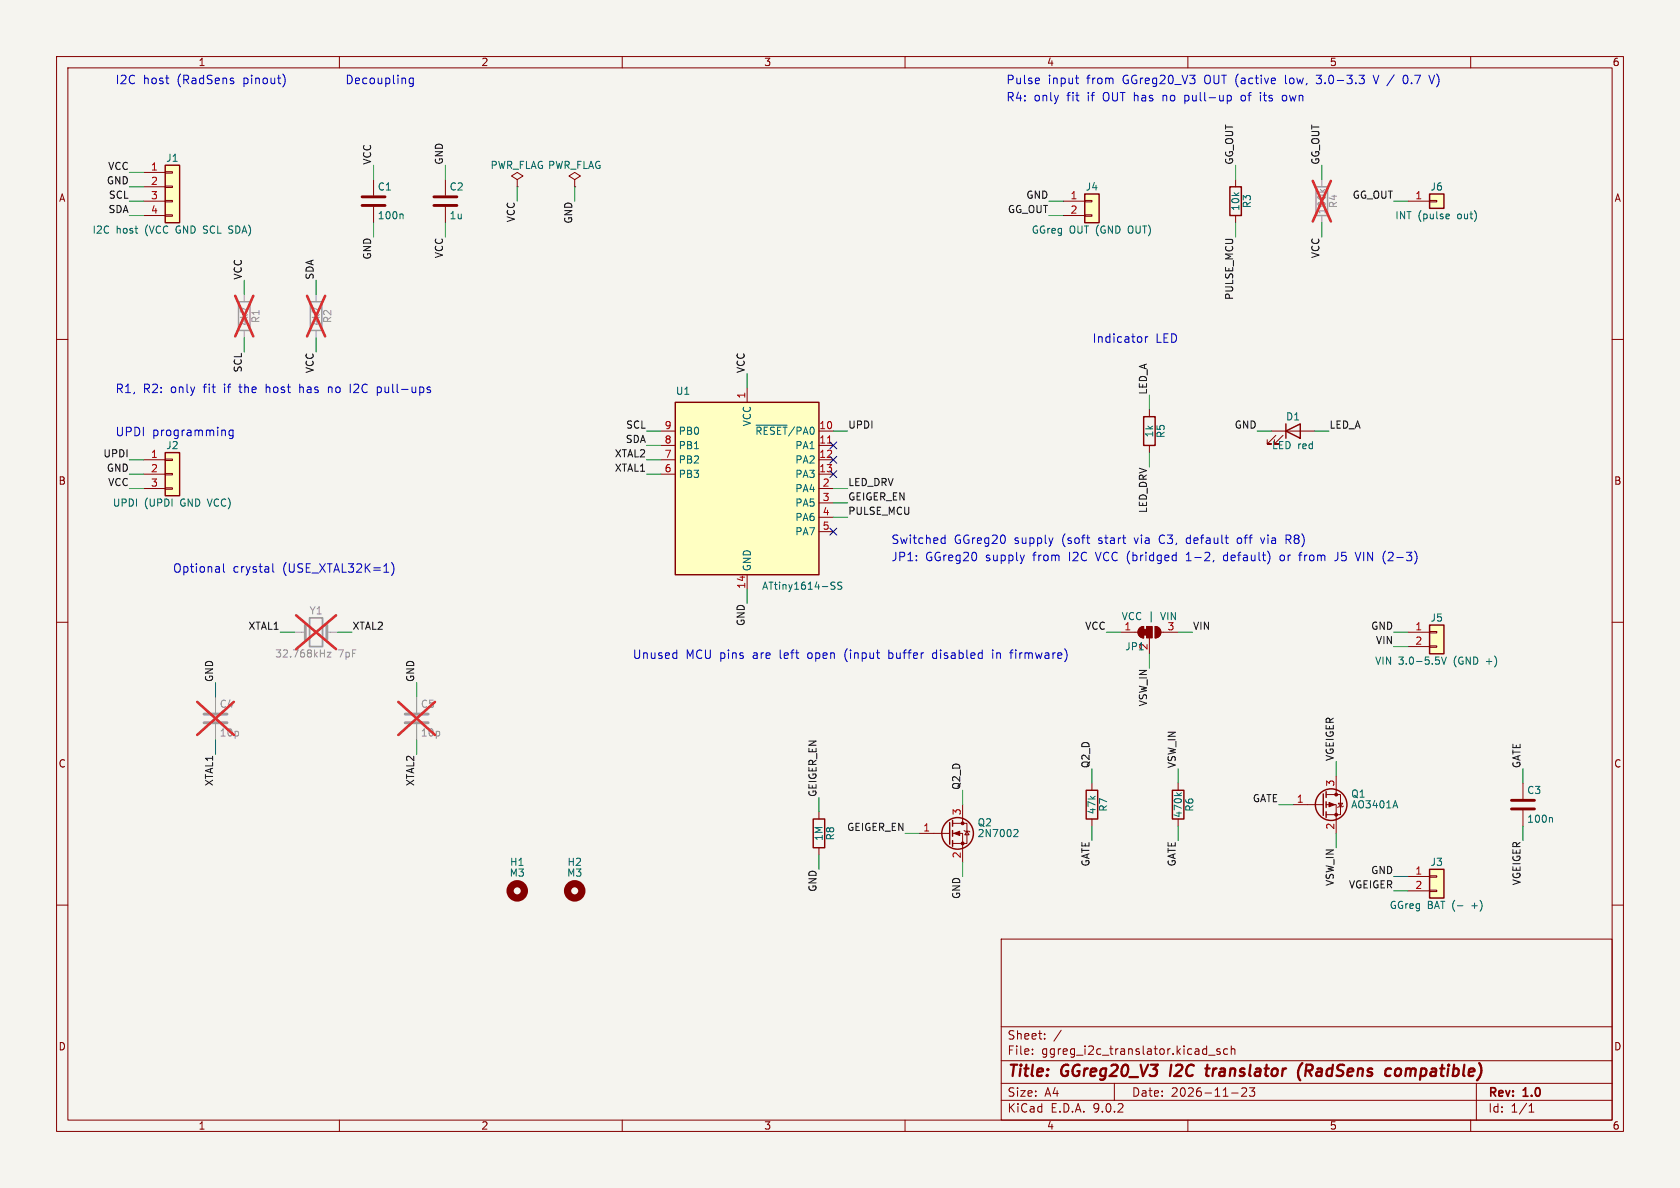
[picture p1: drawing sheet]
<svg xmlns="http://www.w3.org/2000/svg" width="297mm" height="210mm" viewBox="0 0 297 210" stroke-linecap="round" stroke-linejoin="round" font-family="sans-serif">
<path d="M0 0h297v210h-297z" fill="#f5f4ef" stroke="#f5f4ef" stroke-width=".18"/>
<g fill="none" stroke="#840000" stroke-width=".18">
<path d="M10 10h277v190h-277zM12 12h273v186h-273zM60 10v2M110 10v2M160 10v2M210 10v2M260 10v2M66 31.8v2.7M66 36.6v2.8M78.7 31.8v2.7M78.7 36.6v2.8M101.6 31.8l1-.7-1-.6-1 .6 1 .7v1.2"/>
<path d="M101.6 33h.1M10 60h2M224.8 76.2h7.6M225.6 77l-1.6 1.5h.8h-.8v-.8M226.8 77l-1.5 1.5h.8h-.8v-.8M285 60h2M10 110h2M285 110h2M10 160h2M177 166h108v32h-108zM285 160h2M60 198v2"/>
<path d="M110 198v2M160 198v2M177 194.5h108M177 191.5h108M177 187.5h108M177 181.5h108M182.5 186.3v.1M182.5 185.5v.1M184.7 183.6v.1M184.7 182.8v.1M187.6 182.1l-1.3 2M197 191.5v3"/>
<path d="M210 198v2M213.7 186.5h1.1M215.7 185.5l-.4-.1-.2 .2 .1 .2 .5 .2v.3h-.6M217 185.5l-.4-.1-.3 .3v.4l.2 .2h.5M217.7 185.5l.2-.1 .3 .1 .1 .9M217.7 184.9v1.5M217.7 193.2h1.2M219.5 192.4l.6-.1 .2 .1 .1 .3-.9 1.1h.9M220.9 192.3h.9l-.5 .6 .4 .1v.7l-.2 .1h-.4l-.2-.1M260 198v2M261 191.5v6.5M270.3 196.6h.9"/>
<path d="M270.3 195.5l.4-.4v1.5"/>
</g>
<path d="M207.1 188.2l-.3 2M213.1 188.9h.7M213.5 188.2l-.3 1.7 .1 .2 .4 .1M230.3 187.9a2.35 2.35 0 0 0-.4 3.1M230.8 189.3h.8M231.7 188.2h-.7l-.3 2M245.8 188.9l.1 .1M245.8 190.1l-.2 .1M247.6 189a.59 .59 0 0 0-.9 .3v.7a.53 .53 0 0 0 .8 0" fill="none" stroke="#840000" stroke-width=".4"/>
<path d="M52.1 111.8h1.9M57.8 111.8h1.9" fill="none" stroke="#9c9b98" stroke-width=".18"/>
<path d="M54 110.5v2.5M57.8 110.5v2.5" fill="none" stroke="#9c9b98" stroke-width=".51"/>
<path d="M54.7 109.2h2.3v5.1h-2.3z" fill="none" stroke="#9c9b98" stroke-width=".3"/>
<path d="M57.8 115.3h.7l-.7 .8h.7" fill="none" stroke="#939391" stroke-width=".18"/>
<path d="M52.3 108.8l7.1 5.9M59.4 108.8l-7.1 5.9" fill="none" stroke="#e12e31" stroke-width=".46"/>
<g fill="none" stroke="#840000" stroke-width="1.3">
<circle cx="91.4" cy="157.5" r="1.27"/>
<circle cx="101.6" cy="157.5" r="1.27"/>
</g>
<path d="M227.3 76.2l2.6-1.3v2.6zM227.3 74.9v2.6" fill="none" stroke="#840000" stroke-width=".25"/>
<path d="M64 34.8h4.1M64 36.3h4.1M76.7 34.8h4.1M76.7 36.3h4.1" fill="none" stroke="#840000" stroke-width=".51"/>
<path d="M71.1 37.8l.2 .2v.7" fill="none" stroke="#006464" stroke-width=".18"/>
<path d="M119.4 71.1h25.4v30.5h-25.4z" fill="#ffffc2"/>
<path d="M119.4 71.1h25.4v30.5h-25.4z" fill="none" stroke="#840000" stroke-width=".25"/>
<g fill="none" stroke="#840000" stroke-width=".18">
<path d="M91.4 31.8l1.1-.7-1.1-.6-1 .6 1 .7v1.2M91.4 33h.1M116.8 76.2h2.6M116.8 78.7h2.6M132.1 68.6v2.5M144.8 76.2h2.5M144.8 78.7h2.5M116.8 81.3h2.6M116.8 83.8h2.6M144.8 81.3h2.5M144.8 83.8h2.5M144.8 86.4h2.5"/>
<path d="M144.8 88.9h2.5M144.8 91.4h2.5M144.8 94h2.5M132.1 101.6v2.5"/>
</g>
<path d="M133.7 75.2h5.4M147 103.4l.5 .2 .1 .3-.2 .3-.5-.1M147 103h.6M148.8 103l-.5-.1-.1 .1v.4l.5 .2 .1 .3-.2 .3-.5-.1" fill="none" stroke="#006464" stroke-width=".18"/>
<path d="M146.3 78.3h.7" fill="none" stroke="#a90000" stroke-width=".18"/>
<path d="M36.1 126.2h4M36.1 127.8h4M71.6 126.2h4.1M71.6 127.8h4.1" fill="none" stroke="#9c9b98" stroke-width=".51"/>
<path d="M233.7 31.8v1.2M233.7 38.1v1.3M38.1 123.2v2.8M38.1 128v2.8M73.7 123.2v2.8M73.7 128v2.8" fill="none" stroke="#9c9b98" stroke-width=".18"/>
<path d="M232.1 32l3.2 7.1M235.3 32l-3.2 7.1M34.9 124.1l6.4 5.8M41.3 124.1l-6.4 5.8M70.4 124.1l6.5 5.8M76.9 124.1l-6.5 5.8" fill="none" stroke="#e12e31" stroke-width=".46"/>
<path d="M232.7 33h2v5.1h-2z" fill="none" stroke="#9c9b98" stroke-width=".25"/>
<path d="M233.4 33.5l.5 .5M234.3 33.5l-.5 .3" fill="none" stroke="#939391" stroke-width=".18"/>
<path d="M29.2 80h2.5v7.6h-2.5z" fill="#ffffc2"/>
<path d="M29.2 80h2.5v7.6h-2.5z" fill="none" stroke="#840000" stroke-width=".25"/>
<path d="M25.4 81.3h3.8M25.4 83.8h3.8M25.4 86.4h3.8M29.2 81.2h1.3v.2h-1.3zM29.2 83.7h1.3v.2h-1.3zM29.2 86.2h1.3v.3h-1.3z" fill="none" stroke="#840000" stroke-width=".18"/>
<path d="M29.2 29.2h2.5v10.2h-2.5z" fill="#ffffc2"/>
<path d="M29.2 29.2h2.5v10.2h-2.5z" fill="none" stroke="#840000" stroke-width=".25"/>
<path d="M25.4 30.5h3.8M25.4 33h3.8M25.4 35.6h3.8M25.4 38.1h3.8M29.2 30.4h1.3v.2h-1.3zM29.2 32.9h1.3v.2h-1.3zM29.2 35.4h1.3v.3h-1.3zM29.2 38h1.3v.2h-1.3z" fill="none" stroke="#840000" stroke-width=".18"/>
<path d="M42.2 53.3h2v5.1h-2zM54.9 53.3h2v5.1h-2z" fill="none" stroke="#9c9b98" stroke-width=".25"/>
<path d="M43.2 52.1v1.2M43.2 58.4v1.3M55.9 52.1v1.2M55.9 58.4v1.3" fill="none" stroke="#9c9b98" stroke-width=".18"/>
<path d="M41.6 52.3l3.2 7.2M44.8 52.3l-3.2 7.2M54.3 52.3l3.2 7.2M57.5 52.3l-3.2 7.2" fill="none" stroke="#e12e31" stroke-width=".46"/>
<path d="M252.7 34.3h2.6v2.5h-2.6z" fill="#ffffc2"/>
<path d="M252.7 34.3h2.6v2.5h-2.6zM202.2 73.7h2v5h-2z" fill="none" stroke="#840000" stroke-width=".25"/>
<path d="M248.9 35.6h3.8M252.7 35.4h1.3v.3h-1.3zM203.2 72.4v1.3M203.2 78.7v1.3" fill="none" stroke="#840000" stroke-width=".18"/>
<path d="M255.8 37.8l.4 .1v.2l-.6 .2M256.2 38.6l-.4 .1" fill="none" stroke="#006464" stroke-width=".18"/>
<path d="M191.8 34.3h2.5v5.1h-2.5z" fill="#ffffc2"/>
<path d="M191.8 34.3h2.5v5.1h-2.5zM217.4 33h2.1v5.1h-2.1z" fill="none" stroke="#840000" stroke-width=".25"/>
<path d="M188 35.6h3.8M188 38.1h3.8M191.8 35.4h1.2v.3h-1.2zM191.8 38h1.2v.2h-1.2zM218.4 31.8v1.2M218.4 38.1v1.3" fill="none" stroke="#840000" stroke-width=".18"/>
<path d="M252.7 110.5h2.6v5.1h-2.6z" fill="#ffffc2"/>
<g fill="none" stroke="#840000" stroke-width=".25">
<path d="M252.7 110.5h2.6v5.1h-2.6zM207.3 139.7h2v5.1h-2zM167.9 145.4v3.8M168.4 145v1.1M168.4 146.8v1M168.4 148.6v1"/>
<circle cx="169.3" cy="147.3" r="2.79"/>
</g>
<g fill="none" stroke="#840000" stroke-width=".18">
<path d="M248.9 111.8h3.8M248.9 114.3h3.8M252.7 111.6h1.3v.3h-1.3zM252.7 114.2h1.3v.2h-1.3zM208.3 138.4v1.3M269.2 138.4v2.8M162.6 147.3h5.3M168.4 145.5h2.5v3.6h-2.5M168.4 147.3h1.8v5.1M170.2 142.2v3.3M170.4 146.8l.2 .1h.7l.1 .2M170.9 146.9l.4 .7h-.7z"/>
<path d="M208.3 144.8v1.3M269.2 143.3v2.8"/>
</g>
<path d="M254.4 116.8v.5M254.8 116.1l.5 1.3 .4-1.3M179.4 146.6l.4 .1 .2 .3-.8 .9h.8M208 140.2l.5 .4M208.9 140.2l-.5 .3M274.3 144.5l.2 .2v.7" fill="none" stroke="#006464" stroke-width=".18"/>
<g fill="#840000" stroke="#840000" stroke-width=".18">
<path d="M168.7 147.3l1-.4v.8z"/>
<circle cx="170.2" cy="145.5" r=".25"/>
<circle cx="170.2" cy="149.1" r=".25"/>
</g>
<path d="M267.2 141.5h4.1M267.2 143h4.1" fill="none" stroke="#840000" stroke-width=".51"/>
<path d="M252.7 153.7h2.6v5.1h-2.6z" fill="#ffffc2"/>
<g fill="none" stroke="#840000" stroke-width=".25">
<path d="M192 139.7h2.1v5.1h-2.1zM234.4 140v1M143.8 144.8h2v5.1h-2zM233.9 140.3v3.8M234.4 141.7v1M234.4 143.5v1M252.7 153.7h2.6v5.1h-2.6z"/>
<circle cx="235.3" cy="142.2" r="2.79"/>
</g>
<g fill="none" stroke="#840000" stroke-width=".18">
<path d="M198.1 111.8h3.1M201.5 111l.7-.3v2.1a1.02 1.02 0 0 1-.9-.7 1.02 1.02 0 0 1 .2-1.1zM203.2 112.8v2.8M204.2 110.7a1.02 1.02 0 0 1 1 1.1 1.02 1.02 0 0 1-1 1zM205.2 111.8h3.1M193 138.4v1.3M236.2 137.2v3.3M144.8 143.5v1.3M144.8 149.9v1.2M193 144.8v1.3M228.6 142.2h5.3M234.4 140.5h2.6v3.5h-2.6"/>
<path d="M234.4 142.2h1.8v5.1M236.6 142h.8l-.4 .6zM237.5 142.5l-.1 .1h-.8l-.1 .1M248.9 154.9h3.8M248.9 157.5h3.8M252.7 154.8h1.3v.3h-1.3zM252.7 157.4h1.3v.2h-1.3z"/>
</g>
<path d="M246.7 141.5l.4 1.3M257.7 160.1h.9" fill="none" stroke="#006464" stroke-width=".18"/>
<g fill="#840000" stroke="#840000" stroke-width=".18">
<path d="M234.9 141.9l1.1 .3-1.1 .4z"/>
<path d="M202.2 111.3h.5v1h-.5z"/>
<path d="M201.5 111l.7-.3v2.1a1.02 1.02 0 0 1-.9-.7 1.02 1.02 0 0 1 .2-1.1z"/>
<path d="M202.7 110.7h1v2.1h-1z"/>
<path d="M204.2 110.7a1.02 1.02 0 0 1 1 1.1 1.02 1.02 0 0 1-1 1z"/>
<circle cx="236.2" cy="140.5" r=".25"/>
<circle cx="236.2" cy="144" r=".25"/>
</g>
<g fill="none" stroke="#009600" stroke-width=".18">
<path d="M22.9 35.6h2.5M22.9 38.1h2.5M22.9 30.5h2.5M22.9 33h2.5M66 29.2v2.6M66 39.4v2.5M78.7 29.2v2.6M78.7 39.4v2.5M91.4 33v2.6M101.6 33v2.6M185.4 35.6h2.6M185.4 38.1h2.6"/>
<path d="M218.4 29.2v2.6M218.4 39.4v2.5M233.7 29.2v2.6M233.7 39.4v2.5M246.4 35.6h2.5M43.2 49.5v2.6M43.2 59.7v2.5M55.9 49.5v2.6M55.9 59.7v2.5M114.3 76.2h2.5M114.3 78.7h2.5M132.1 66v2.6"/>
<path d="M147.3 76.2h2.6M203.2 69.9v2.5M222.2 76.2h2.6M232.4 76.2h2.5M22.9 81.3h2.5M22.9 83.8h2.5M22.9 86.4h2.5M114.3 81.3h2.5M114.3 83.8h2.5M147.3 91.4h2.6M147.3 86.4h2.6M147.3 88.9h2.6"/>
<path d="M203.2 80v2.6M49.5 111.8h2.6M59.7 111.8h2.5M132.1 104.1v2.6M195.6 111.8h2.5M203.2 115.6v2.5M208.3 111.8h2.5M246.4 111.8h2.5M246.4 114.3h2.5M38.1 120.7v2.5M38.1 130.8v2.6M73.7 120.7v2.5"/>
<path d="M73.7 130.8v2.6M170.2 139.7v2.5M193 135.9v2.5M208.3 135.9v2.5M236.2 134.6v2.6M269.2 135.9v2.5M144.8 141v2.5M144.8 151.1v2.6M160 147.3h2.6M170.2 152.4v2.5M193 146.1v2.5M208.3 146.1v2.5"/>
<path d="M226.1 142.2h2.5M236.2 147.3v2.6M246.4 157.5h2.5M246.4 154.9h2.5M269.2 146.1v2.5"/>
</g>
<path d="M146.7 78.1l1.2 1.2M147.9 78.1l-1.2 1.2M146.7 83.2l1.2 1.2M146.7 80.7l1.2 1.2M146.7 93.4l1.2 1.2M147.9 83.2l-1.2 1.2M147.9 80.7l-1.2 1.2M147.9 93.4l-1.2 1.2" fill="none" stroke="#000084" stroke-width=".18"/>
<g fill="none" stroke="#0000c2" stroke-width=".18">
<path d="M41.3 14.4v.3M50.1 13.2a1.76 1.76 0 0 1 0 2.1M73.1 13.8v1.2l-.3 .3-.4-.1M73.1 13.9l-.5-.1-.3 .3v.4l.2 .2h.6M183.5 13.8l.3 .4-.8 .1M183.7 14.7l-.2 .1M190.1 13.8h.6M190.4 14.7l.3 .1M209.5 16.8v1.5M209.5 17.8h.1M209.6 16.8l-.1 .1M217 16.9l.4-.1 .3 .3v.5l-.2 .2h-.5"/>
<path d="M219.7 16.8l-.3 .3v.5l.3 .2M222.8 16.3v.2M222.8 16.8v1M227.3 16.9l-.3-.1-.3 .3v.5l.1 .2h.5M232.7 13.3h.9M232.7 14.7l.2 .1M240.3 13.3h.9l-.5 .6 .4 .1 .1 .5-.3 .3h-.4M242.8 13.3l.5 1.5M248.7 13.4l-.2-.1a.81 .81 0 0 0-.5 .6 .81 .81 0 0 0 .3 .8h.4M252.6 13.3l.5 1.5 .5-1.5M201.7 59.6l.2 .2v.4l-.2 .2M202.5 59.5v1"/>
<path d="M202.9 59.5l-.3 .1-.1 .2M39.8 76.1v.9M41.2 76v1.2l-.3 .3h-.3M41.2 76.1l-.4-.1-.3 .3v.4l.1 .3h.6M53 67.9v1.5M53.1 68.5l-.1 .1M58.1 68.4v1M58.3 68.4l-.2 .2M61.9 67.9v1.5M66.7 68.5h.6M66.7 69.3h.6M75.7 68.4l.4 .1"/>
<path d="M75.7 68.9l.4 .1v.2l-.2 .2h-.3M39.5 99.7v1.2l.2 .3M48.2 99.7v1.2l.2 .3M69.2 99.4a1.72 1.72 0 0 1 0 2.3M166.5 96h.6M166.5 95.1h.6M167.1 94.6v1.5M181.1 98.1l-.4 1M186.2 95.1l-.4 1M192.1 95.1h.6M192.5 96.1h.2M209.7 99.1h.9"/>
<path d="M209.8 95.2v.7M210 97.8l-.3 .3M216.6 98.1l-.3 .3v.4l.3 .3M219 95.1l-.3 .3v.4l.3 .3M222.9 95.1l.3 1 .4-1M226.8 98.1l-.4 .1-.1 .2 .1 .6 .4 .1M227.4 95.4h.5M227.7 95.4l.5 .7M227.9 94.6h-.5v1.5M229.6 98.1h.6M230.2 97.6l-.3 .1M236.5 97.6v1.1a.48 .48 0 0 1-.6 .4"/>
<path d="M240.6 97.6l-.5 1.5M119.5 115.4l.1 .1M119.6 114.9v1.5M119.6 116.3l-.1 .1M157.1 114.9v1.5M157.1 116.3l.2 .1M157.3 115.4l-.2 .1M165.1 115.4l-.2 .3v.4l.2 .3M175.5 114.9v.1M175.5 115.4v1M178.5 115.4h.6M179.1 114.9l-.4 .2v1.3"/>
</g>
<g font-size="2.8" fill="#840000">
<text x="178" y="190.9">Title:</text>
<text x="187.7" y="190.9">GGreg20_V3</text>
<text x="207.7" y="190.9">I2C</text>
<text x="214.9" y="190.9">translator</text>
<text x="231.9" y="190.9">(RadSens</text>
<text x="248.2" y="190.9">compatible)</text>
</g>
<g font-size="2.1" fill="#0000c2">
<text x="20.3" y="15">I2C</text>
<text x="25.3" y="15">host</text>
<text x="31.3" y="15">(RadSens</text>
<text x="43.1" y="15">pinout)</text>
<text x="61" y="15">Decoupling</text>
<text x="177.8" y="15">Pulse</text>
<text x="185.2" y="15">input</text>
<text x="192.2" y="15">from</text>
<text x="198.6" y="15">GGreg20_V3</text>
<text x="213.2" y="15">OUT (active</text>
<text x="227.7" y="15">low,</text>
<text x="233.5" y="15">3.0-3.3</text>
<text x="243.8" y="15">V /</text>
<text x="249.2" y="15">0.7</text>
<text x="254.1" y="15">V)</text>
<text x="177.8" y="18">R4:</text>
<text x="182.7" y="18">only</text>
<text x="188.7" y="18">fit</text>
<text x="192.4" y="18">if</text>
<text x="195.3" y="18">OUT has</text>
<text x="206.1" y="18">no</text>
<text x="210.1" y="18">pull-up</text>
<text x="220.3" y="18">of</text>
<text x="223.8" y="18">its</text>
<text x="227.9" y="18">own</text>
<text x="193" y="60.7">Indicator</text>
<text x="204.3" y="60.7">LED</text>
<text x="20.3" y="69.6">R1,</text>
<text x="25.3" y="69.6">R2:</text>
<text x="30.2" y="69.6">only</text>
<text x="36.1" y="69.6">fit</text>
<text x="39.9" y="69.6">if</text>
<text x="42.7" y="69.6">the</text>
<text x="47.5" y="69.6">host</text>
<text x="53.6" y="69.6">has</text>
<text x="58.9" y="69.6">no</text>
<text x="62.9" y="69.6">I2C</text>
<text x="67.8" y="69.6">pull-ups</text>
<text x="20.3" y="77.2">UPDI</text>
<text x="26.9" y="77.2">programming</text>
<text x="30.5" y="101.4">Optional</text>
<text x="41.1" y="101.4">crystal</text>
<text x="50" y="101.4">(USE_XTAL32K=1)</text>
<text x="157.5" y="99.3">JP1:</text>
<text x="157.5" y="96.3">Switched</text>
<text x="163.6" y="99.3">GGreg20</text>
<text x="168.6" y="96.3">GGreg20</text>
<text x="174.3" y="99.3">supply</text>
<text x="179.4" y="96.3">supply</text>
<text x="182.8" y="99.3">from</text>
<text x="187.9" y="96.3">(soft</text>
<text x="189.3" y="99.3">I2C</text>
<text x="194.2" y="99.3">VCC (bridged</text>
<text x="194.5" y="96.3">start</text>
<text x="201" y="96.3">via</text>
<text x="205.5" y="96.3">C3,</text>
<text x="210.4" y="96.3">default</text>
<text x="210.4" y="99.3">1-2,</text>
<text x="217.2" y="99.3">default)</text>
<text x="219.6" y="96.3">off</text>
<text x="224" y="96.3">via</text>
<text x="227.3" y="99.3">or</text>
<text x="228.5" y="96.3">R8)</text>
<text x="230.9" y="99.3">from</text>
<text x="237.4" y="99.3">J5</text>
<text x="241.2" y="99.3">VIN (2-3)</text>
<text x="111.8" y="116.6">Unused</text>
<text x="121.2" y="116.6">MCU pins</text>
<text x="133.2" y="116.6">are</text>
<text x="138.1" y="116.6">left</text>
<text x="143.2" y="116.6">open</text>
<text x="149.8" y="116.6">(input</text>
<text x="157.8" y="116.6">buffer</text>
<text x="165.7" y="116.6">disabled</text>
<text x="176.5" y="116.6">in</text>
<text x="179.8" y="116.6">firmware)</text>
</g>
<g font-size="2.1" fill="#840000">
<text x="178" y="184">Sheet:</text>
<text x="178" y="186.7">File:</text>
<text x="184.1" y="186.7">ggreg_i2c_translator.kicad_sch</text>
<text x="178" y="196.9">KiCad</text>
<text x="178" y="194.1">Size:</text>
<text x="184.7" y="194.1">A4</text>
<text x="185.7" y="196.9">E.D.A.</text>
<text x="193.3" y="196.9">9.0.2</text>
<text x="200" y="194.1">Date:</text>
<text x="207" y="194.1">2026-11-23</text>
<text x="263" y="194.3">Rev:</text>
<text x="263" y="196.9">Id:</text>
<text x="267.1" y="196.9">1/1</text>
<text x="269.4" y="194.3">1.0</text>
</g>
<g font-size="1.8" fill="#840000">
<text x="35" y="11.9">1</text>
<text x="85" y="11.9">2</text>
<text x="135" y="11.9">3</text>
<text x="185" y="11.9">4</text>
<text x="235" y="11.9">5</text>
<text x="285" y="11.9">6</text>
<text x="10.3" y="35.9">A</text>
<text x="285.3" y="35.9">A</text>
<text x="10.3" y="85.9">B</text>
<text x="285.3" y="85.9">B</text>
<text x="10.3" y="135.9">C</text>
<text x="285.3" y="135.9">C</text>
<text x="10.3" y="185.9">D</text>
<text x="285.3" y="185.9">D</text>
<text x="35" y="199.9">1</text>
<text x="85" y="199.9">2</text>
<text x="135" y="199.9">3</text>
<text x="185" y="199.9">4</text>
<text x="235" y="199.9">5</text>
<text x="285" y="199.9">6</text>
</g>
<g font-size="1.8" fill="#006464">
<text x="29.3" y="28.8">J1</text>
<text x="66.7" y="33.9">C1</text>
<text x="79.4" y="33.9">C2</text>
<text x="86.6" y="30.1">PWR_FLAG PWR_FLAG</text>
<text x="191.8" y="33.9">J4</text>
<text x="252.8" y="33.9">J6</text>
<text x="16.3" y="41.5">I2C</text>
<text x="20.5" y="41.5">host</text>
<text x="25.7" y="41.5">(VCC</text>
<text x="31.4" y="41.5">GND SCL SDA)</text>
<text x="66.7" y="39">100n</text>
<text x="79.4" y="39">1u</text>
<text x="182.3" y="41.5">GGreg</text>
<text x="189" y="41.5">OUT (GND</text>
<text x="199.7" y="41.5">OUT)</text>
<text x="219.3" y="37.4" transform="rotate(-90 219.3 37.4)">10k</text>
<text x="221.3" y="36.9" transform="rotate(-90 221.3 36.9)">R3</text>
<text x="246.6" y="39">INT (pulse</text>
<text x="257.8" y="39">out)</text>
<text x="119.4" y="70">U1</text>
<text x="119.9" y="77.1">PB0</text>
<text x="132.9" y="75.5" transform="rotate(-90 132.9 75.5)">VCC</text>
<text x="133.4" y="77.1">~{RESET}/PA0</text>
<text x="204.1" y="77.4" transform="rotate(-90 204.1 77.4)">1k</text>
<text x="206.1" y="77.5" transform="rotate(-90 206.1 77.5)">R5</text>
<text x="227.3" y="74.5">D1</text>
<text x="29.3" y="79.6">J2</text>
<text x="119.9" y="79.6">PB1</text>
<text x="119.9" y="82.1">PB2</text>
<text x="140.5" y="79.6">PA1</text>
<text x="140.5" y="82.1">PA2</text>
<text x="224.8" y="79.6">LED red</text>
<text x="19.9" y="89.8">UPDI</text>
<text x="25.5" y="89.8">(UPDI</text>
<text x="32" y="89.8">GND VCC)</text>
<text x="119.9" y="84.7">PB3</text>
<text x="140.5" y="84.7">PA3</text>
<text x="140.5" y="87.2">PA4</text>
<text x="140.5" y="89.8">PA5</text>
<text x="140.5" y="92.3">PA6</text>
<text x="140.5" y="94.8">PA7</text>
<text x="132.9" y="101.1" transform="rotate(-90 132.9 101.1)">GND</text>
<text x="134.6" y="104.5">ATtiny1614-SS</text>
<text x="198.2" y="109.8">VCC |</text>
<text x="205.4" y="109.8">VIN</text>
<text x="252.8" y="110.1">J5</text>
<text x="198.8" y="115.2">JP1</text>
<text x="202.9" y="115" transform="rotate(-90 202.9 115)">2</text>
<text x="243" y="117.7">VIN</text>
<text x="247.2" y="117.7">3.0-5.5V</text>
<text x="257.1" y="117.7">(GND</text>
<text x="263" y="117.7">+)</text>
<text x="195.9" y="143.6" transform="rotate(-90 195.9 143.6)">R7</text>
<text x="211.2" y="143.6" transform="rotate(-90 211.2 143.6)">R6</text>
<text x="238.8" y="143.1">AO3401A</text>
<text x="238.8" y="141.2">Q1</text>
<text x="269.9" y="140.6">C3</text>
<text x="145.6" y="148.8" transform="rotate(-90 145.6 148.8)">1M</text>
<text x="147.7" y="148.7" transform="rotate(-90 147.7 148.7)">R8</text>
<text x="172.7" y="146.3">Q2</text>
<text x="172.7" y="148.2">2N7002</text>
<text x="193.9" y="144.1" transform="rotate(-90 193.9 144.1)">47k</text>
<text x="209.1" y="144.7" transform="rotate(-90 209.1 144.7)">470k</text>
<text x="269.9" y="145.6">100n</text>
<text x="90" y="155.2">M3</text>
<text x="90.1" y="153.3">H1</text>
<text x="100.2" y="155.2">M3</text>
<text x="100.2" y="153.3">H2</text>
<text x="252.8" y="153.3">J3</text>
<text x="245.6" y="160.9">GGreg</text>
<text x="252.3" y="160.9">BAT (-</text>
<text x="260.4" y="160.9">+)</text>
</g>
<g font-size="1.8" fill="#0f0f0f">
<text x="65.7" y="29.2" transform="rotate(-90 65.7 29.2)">VCC</text>
<text x="78.4" y="29.2" transform="rotate(-90 78.4 29.2)">GND</text>
<text x="218.1" y="29.2" transform="rotate(-90 218.1 29.2)">GG_OUT</text>
<text x="233.3" y="29.2" transform="rotate(-90 233.3 29.2)">GG_OUT</text>
<text x="18.8" y="32.7">GND</text>
<text x="19" y="30.1">VCC</text>
<text x="19.1" y="35.2">SCL</text>
<text x="181.3" y="35.2">GND</text>
<text x="239" y="35.2">GG_OUT</text>
<text x="19.1" y="37.8">SDA</text>
<text x="91.1" y="39.4" transform="rotate(-90 91.1 39.4)">VCC</text>
<text x="101.3" y="39.6" transform="rotate(-90 101.3 39.6)">GND</text>
<text x="178.1" y="37.8">GG_OUT</text>
<text x="65.7" y="46" transform="rotate(-90 65.7 46)">GND</text>
<text x="78.4" y="45.7" transform="rotate(-90 78.4 45.7)">VCC</text>
<text x="233.3" y="45.7" transform="rotate(-90 233.3 45.7)">VCC</text>
<text x="42.8" y="49.5" transform="rotate(-90 42.8 49.5)">VCC</text>
<text x="55.5" y="49.5" transform="rotate(-90 55.5 49.5)">SDA</text>
<text x="218.1" y="53.1" transform="rotate(-90 218.1 53.1)">PULSE_MCU</text>
<text x="42.8" y="65.9" transform="rotate(-90 42.8 65.9)">SCL</text>
<text x="55.5" y="66.1" transform="rotate(-90 55.5 66.1)">VCC</text>
<text x="131.7" y="66" transform="rotate(-90 131.7 66)">VCC</text>
<text x="202.9" y="69.9" transform="rotate(-90 202.9 69.9)">LED_A</text>
<text x="110.6" y="75.9">SCL</text>
<text x="149.9" y="75.9">UPDI</text>
<text x="218.2" y="75.9">GND</text>
<text x="234.9" y="75.9">LED_A</text>
<text x="18.2" y="80.9">UPDI</text>
<text x="18.8" y="83.5">GND</text>
<text x="108.6" y="80.9">XTAL2</text>
<text x="108.6" y="83.5">XTAL1</text>
<text x="110.5" y="78.4">SDA</text>
<text x="19" y="86">VCC</text>
<text x="149.9" y="88.6">GEIGER_EN</text>
<text x="149.9" y="86">LED_DRV</text>
<text x="149.9" y="91.1">PULSE_MCU</text>
<text x="202.9" y="90.8" transform="rotate(-90 202.9 90.8)">LED_DRV</text>
<text x="43.8" y="111.4">XTAL1</text>
<text x="62.2" y="111.4">XTAL2</text>
<text x="131.7" y="110.8" transform="rotate(-90 131.7 110.8)">GND</text>
<text x="191.7" y="111.4">VCC</text>
<text x="210.8" y="111.4">VIN</text>
<text x="242.3" y="111.4">GND</text>
<text x="243.2" y="114">VIN</text>
<text x="37.8" y="120.7" transform="rotate(-90 37.8 120.7)">GND</text>
<text x="73.3" y="120.7" transform="rotate(-90 73.3 120.7)">GND</text>
<text x="202.9" y="125" transform="rotate(-90 202.9 125)">VSW_IN</text>
<text x="192.7" y="135.9" transform="rotate(-90 192.7 135.9)">Q2_D</text>
<text x="207.9" y="135.9" transform="rotate(-90 207.9 135.9)">VSW_IN</text>
<text x="235.9" y="134.6" transform="rotate(-90 235.9 134.6)">VGEIGER</text>
<text x="268.9" y="135.9" transform="rotate(-90 268.9 135.9)">GATE</text>
<text x="37.8" y="139.1" transform="rotate(-90 37.8 139.1)">XTAL1</text>
<text x="73.3" y="139.1" transform="rotate(-90 73.3 139.1)">XTAL2</text>
<text x="144.4" y="141" transform="rotate(-90 144.4 141)">GEIGER_EN</text>
<text x="169.8" y="139.7" transform="rotate(-90 169.8 139.7)">Q2_D</text>
<text x="221.4" y="141.9">GATE</text>
<text x="149.7" y="147">GEIGER_EN</text>
<text x="192.7" y="153.3" transform="rotate(-90 192.7 153.3)">GATE</text>
<text x="207.9" y="153.3" transform="rotate(-90 207.9 153.3)">GATE</text>
<text x="242.3" y="154.6">GND</text>
<text x="144.4" y="157.7" transform="rotate(-90 144.4 157.7)">GND</text>
<text x="169.8" y="159" transform="rotate(-90 169.8 159)">GND</text>
<text x="235.9" y="156.7" transform="rotate(-90 235.9 156.7)">VSW_IN</text>
<text x="238.4" y="157.1">VGEIGER</text>
<text x="268.9" y="156.6" transform="rotate(-90 268.9 156.6)">VGEIGER</text>
</g>
<g font-size="1.8" fill="#a90000">
<text x="26.6" y="30.2">1</text>
<text x="26.6" y="32.8">2</text>
<text x="26.6" y="35.3">3</text>
<text x="189.2" y="35.3">1</text>
<text x="250.1" y="35.3">1</text>
<text x="26.6" y="37.8">4</text>
<text x="189.2" y="37.8">2</text>
<text x="131.8" y="70.6" transform="rotate(-90 131.8 70.6)">1</text>
<text x="117.4" y="75.9">9</text>
<text x="144.7" y="75.9">10</text>
<text x="26.6" y="81">1</text>
<text x="26.6" y="83.6">2</text>
<text x="117.4" y="78.5">8</text>
<text x="117.4" y="81">7</text>
<text x="117.4" y="83.6">6</text>
<text x="144.7" y="78.5">11</text>
<text x="144.7" y="81">12</text>
<text x="144.7" y="83.6">13</text>
<text x="26.6" y="86.1">3</text>
<text x="145.3" y="86.1">2</text>
<text x="145.3" y="88.6">3</text>
<text x="145.3" y="91.2">4</text>
<text x="145.3" y="93.7">5</text>
<text x="131.8" y="104.2" transform="rotate(-90 131.8 104.2)">14</text>
<text x="198.7" y="111.5">1</text>
<text x="206.3" y="111.5">3</text>
<text x="250.1" y="111.5">1</text>
<text x="250.1" y="114">2</text>
<text x="229.2" y="142">1</text>
<text x="236" y="139.1" transform="rotate(-90 236 139.1)">3</text>
<text x="163.1" y="147.1">1</text>
<text x="169.9" y="144.2" transform="rotate(-90 169.9 144.2)">3</text>
<text x="236" y="146.8" transform="rotate(-90 236 146.8)">2</text>
<text x="169.9" y="151.8" transform="rotate(-90 169.9 151.8)">2</text>
<text x="250.1" y="154.7">1</text>
<text x="250.1" y="157.2">2</text>
</g>
<g font-size="1.8" fill="#939391">
<text x="234.5" y="38" transform="rotate(-90 234.5 38)">100k</text>
<text x="236.6" y="36.9" transform="rotate(-90 236.6 36.9)">R4</text>
<text x="44" y="57.7" transform="rotate(-90 44 57.7)">4k7</text>
<text x="46.1" y="57.2" transform="rotate(-90 46.1 57.2)">R1</text>
<text x="56.7" y="57.7" transform="rotate(-90 56.7 57.7)">4k7</text>
<text x="58.8" y="57.2" transform="rotate(-90 58.8 57.2)">R2</text>
<text x="54.6" y="108.8">Y1</text>
<text x="48.6" y="116.4">32.768kHz</text>
<text x="59.8" y="116.4">7pF</text>
<text x="38.7" y="125.3">C4</text>
<text x="74.3" y="125.3">C5</text>
<text x="38.7" y="130.4">10p</text>
<text x="74.3" y="130.4">10p</text>
</g>
</svg>
